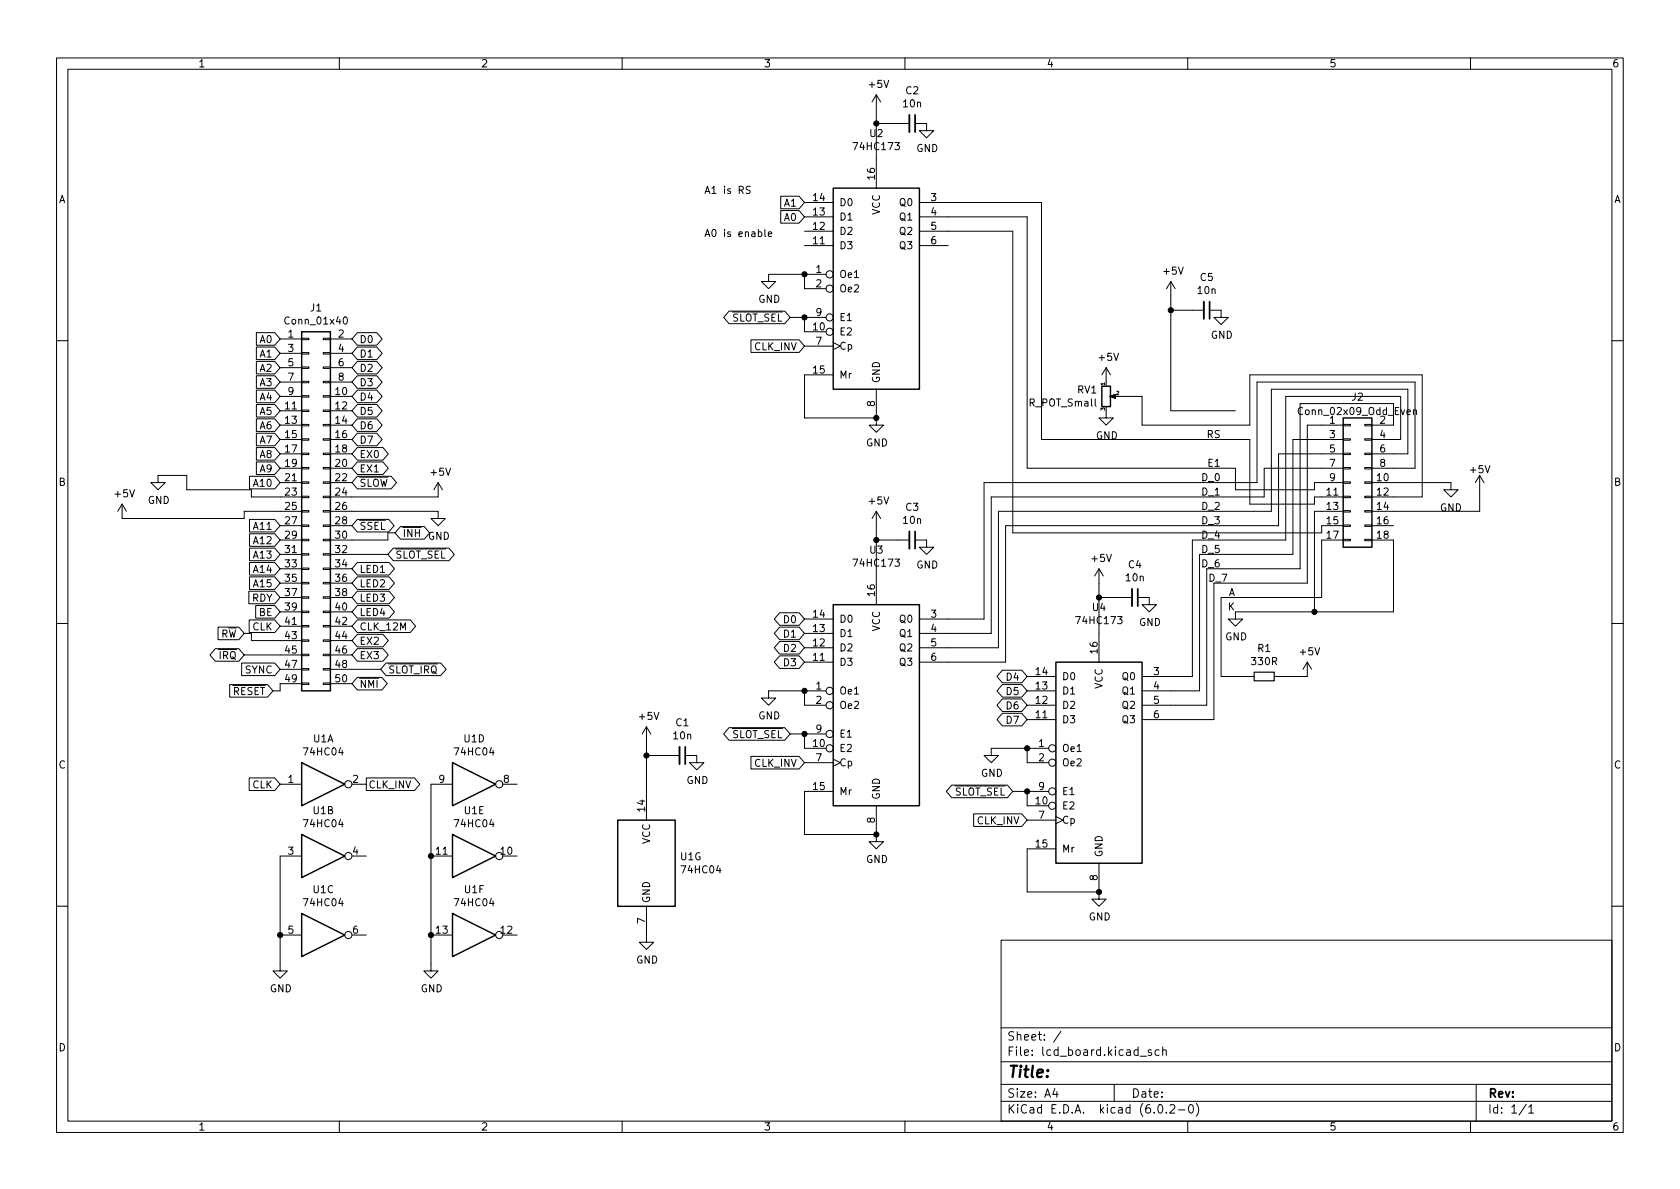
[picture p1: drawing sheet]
<svg xmlns="http://www.w3.org/2000/svg" width="297mm" height="210mm" viewBox="0 0 297 210" stroke-linecap="round" stroke-linejoin="round" font-family="sans-serif">
<g fill="none" stroke="#000" stroke-width=".18">
<path d="M10 10.2h277v190.1h-277zM12 12.2h273v186.1h-273zM60 10.2v2M110 10.2v2M154.9 16.8v16.5M154.9 16.8l-.7 1.2M154.9 16.8l.8 1.2M160 10.2v2M210 10.2v2M260 10.2v2M132.6 33l-.4-.1-.3 .3 .1 .3 .6 .2v.4l-.2 .1h-.5M138 37.2h3.3l.9 1.1-.9 1.2h-3.3z"/>
<path d="M138 34.7h3.3l.9 1.1-.9 1.1h-3.3zM142.2 38.3h5.1M142.2 35.8h5.1M154.9 21.8h5.9M161.8 21.8h2v1.3h1.3l-1.3 1.3-1.2-1.3h1.2M162.6 38.3h19v44.5h36.8v3.8h14v-1.3h5.1M162.6 35.8h21.5v41.9h36.9v11.4h11.4v-1.2h5.1M45.3 58.8h3.3l.9 1.1-.9 1.1h-3.3zM49.5 59.9h3.8M53.3 59.8h1.3v.3h-1.3zM57.1 59.8h1.3v.3h-1.3zM58.4 59.9h3.8"/>
<path d="M60.8 56.2l.2-.2a.68 .68 0 0 1 .4 .7 .68 .68 0 0 1-.4 .6l-.2-.1-.1-.4zM63.2 58.8h3.4l1 1.1-1 1.1h-3.4l-1-1.1zM128.9 55h9.8l1 1.1-1 1.1h-9.8l-.9-1.1zM135.2 40.6v1.1l.2 .1M135.8 41.4l.7-.1-.1-.2-.4-.1-.2 .2 .1 .6h.5M139.7 56.1h6.3M142.2 56.1v2.6h3.8M142.2 43.4h5.1M142.2 40.9h5.1M142.2 48.5v2.5h3.8M146 48.5h-10.1v1.3h1.3l-1.3 1.2-1.3-1.2h1.3M162.6 40.9h16.5v53.3h54.6v-1.2h3.8"/>
<path d="M162.6 43.4h5M207 54.9h5.9M207 49.8l-.8 1.2M207 49.8v22.8h11.4M207 49.8l.8 1.2M213.9 54.9h2v1.2h1.3l-1.3 1.3-1.3-1.3h1.3M10 60.2h2M45.3 61.4h3.3l.9 1.1-.9 1.1h-3.3zM45.3 63.9h3.3l.9 1.1-.9 1.1h-3.3zM45.3 66.4h3.3l.9 1.2-.9 1.1h-3.3zM45.3 69h3.3l.9 1.1-.9 1.1h-3.3zM45.3 71.5h3.3l.9 1.1-.9 1.1h-3.3z"/>
<path d="M45.3 74.1h3.3l.9 1.1-.9 1.1h-3.3zM45.3 79.1h3.3l.9 1.2-.9 1.1h-3.3zM45.3 76.6h3.3l.9 1.1-.9 1.1h-3.3zM49.5 75.2h3.8M49.5 77.7h3.8M49.5 70.1h3.8M49.5 72.6h3.8M49.5 62.5h3.8M49.5 65h3.8M49.5 67.6h3.8M53.3 77.6h1.3v.2h-1.3zM53.3 75.1h1.3v.2h-1.3z"/>
<path d="M53.3 72.5h1.3v.3h-1.3zM53.3 70h1.3v.2h-1.3zM53.3 67.4h1.3v.3h-1.3zM53.3 64.9h1.3v.2h-1.3zM53.3 62.4h1.3v.2h-1.3zM57.1 77.6h1.3v.2h-1.3zM57.1 75.1h1.3v.2h-1.3zM57.1 72.5h1.3v.3h-1.3zM57.1 70h1.3v.2h-1.3zM57.1 67.4h1.3v.3h-1.3zM57.1 64.9h1.3v.2h-1.3zM57.1 62.4h1.3v.2h-1.3z"/>
<path d="M58.4 75.2h3.8M58.4 77.7h3.8M58.4 70.1h3.8M58.4 72.6h3.8M58.4 62.5h3.8M58.4 65h3.8M58.4 67.6h3.8M63.2 79.1h4.5l1 1.2-1 1.1h-4.5l-1-1.1zM63.2 76.6h3.4l1 1.1-1 1.1h-3.4l-1-1.1zM63.2 74.1h3.4l1 1.1-1 1.1h-3.4l-1-1.1zM63.2 71.5h3.4l1 1.1-1 1.1h-3.4l-1-1.1zM63.2 69h3.4l1 1.1-1 1.1h-3.4l-1-1.1z"/>
<path d="M63.2 66.4h3.4l1 1.2-1 1.1h-3.4l-1-1.1zM63.2 61.4h3.4l1 1.1-1 1.1h-3.4l-1-1.1zM63.2 63.9h3.4l1 1.1-1 1.1h-3.4l-1-1.1zM132.8 60.1h8.5l.9 1.1-.9 1.1h-8.5zM142.2 61.2h5.1M147.3 60.6l1.3 .6-1.3 .6M147.3 66.3h-5.1v7.6h12.7M154.9 73.9v1.3h1.3l-1.3 1.2-1.2-1.2h1.2M154.9 68.8v5.1M195.6 72.6v1.3h1.2l-1.2 1.3-1.3-1.3h1.3M195.6 65l-.8 1.3M195.6 65v2.6"/>
<path d="M195.6 65l.7 1.3M198.1 70.1h3.8v5.1h19.1v-8.9h30.5v21.6h-8.9M237.5 77.6h1.3v.2h-1.3zM237.5 75.1h1.3v.2h-1.3zM237.5 75.2h-6.4v27.9h-16.5v24.1h-12.7M237.5 77.7h-8.9v20.3h-16.5v24.2h-10.2M241.3 77.6h1.3v.2h-1.3zM241.3 75.1h1.3v.2h-1.3zM242.6 75.2h3.8v-3.8h-16.5v29.2h-16.5v24.1h-11.5M242.6 77.7h5v-7.6h-20.3v25.4h-16.5v24.1h-8.9M249.9 72.6l.2-.1h.3l.1 .8M249.9 72.5v.8"/>
<path d="M285 60.2h2M21.6 89.1v2.6h21.6v-1.3h10.1M21.6 89.1l-.8 1.3M21.6 89.1l.8 1.3M27.9 85.3h-1.2l1.2 1.3 1.3-1.3h-1.3v-1.2h5.1v2.5h11.4v1.3h8.9M44.1 96.9h4.5l.9 1.1-.9 1.1h-4.5zM44.1 84.2h4.5l.9 1.1-.9 1.1h-4.5zM44.1 99.5h4.5l.9 1.1-.9 1.1h-4.5zM44.1 94.4h4.5l.9 1.1-.9 1.1h-4.5zM44.1 91.8h4.5l.9 1.2-.9 1.1h-4.5zM45.3 81.7h3.3l.9 1.1-.9 1.1h-3.3zM49.5 85.3h3.8"/>
<path d="M49.5 93h3.8M49.5 95.5h3.8M49.5 80.3h3.8M49.5 82.8h3.8M49.5 98h3.8M53.3 97.9h1.3v.3h-1.3zM53.3 95.4h1.3v.2h-1.3zM53.3 92.8h1.3v.3h-1.3zM53.3 90.3h1.3v.2h-1.3zM53.3 87.8h1.3v.2h-1.3zM53.3 85.2h1.3v.3h-1.3zM53.3 82.7h1.3v.2h-1.3z"/>
<path d="M53.3 80.1h1.3v.3h-1.3zM57.1 97.9h1.3v.3h-1.3zM57.1 95.4h1.3v.2h-1.3zM57.1 92.8h1.3v.3h-1.3zM57.1 90.3h1.3v.2h-1.3zM57.1 87.8h1.3v.2h-1.3zM57.1 85.2h1.3v.3h-1.3zM57.1 82.7h1.3v.2h-1.3zM57.1 80.1h1.3v.3h-1.3zM58.4 90.4h19.1v1.3h1.2l-1.2 1.3-1.3-1.3h1.3M58.4 85.3h3.8M58.4 93h3.8"/>
<path d="M58.4 80.3h3.8M58.4 82.8h3.8M58.4 98h10.2M63.2 91.8h5.5l1 1.2-1 1.1h-5.5l-1-1.1zM63.2 99.5h5.6l.9 1.1-.9 1.1h-5.6l-1-1.1zM63.2 84.2h6l.9 1.1-.9 1.1h-6l-1-1.1zM63.2 81.7h4.5l1 1.1-1 1.1h-4.5l-1-1.1zM68.6 94.2v1.3h-10.2M69.5 96.9h9.9l.9 1.1-.9 1.1h-9.9l-.9-1.1zM70.8 93.1h4.2l1 1.1-1 1.1h-4.2l-1-1.1zM77.5 85.3v2.6h-19.1M77.5 85.3l-.8 1.3"/>
<path d="M77.5 85.3l.7 1.3M154.9 90.4l-.7 1.3M154.9 90.4v16.5M154.9 90.4l.8 1.3M154.9 95.5h5.9M161.8 95.5h2v1.3h1.3l-1.3 1.2-1.2-1.2h1.2M237.5 95.4h1.3v.2h-1.3zM237.5 92.8h1.3v.3h-1.3zM237.5 90.3h1.3v.2h-1.3zM237.5 87.8h1.3v.2h-1.3zM237.5 85.2h1.3v.3h-1.3zM237.5 82.7h1.3v.2h-1.3z"/>
<path d="M237.5 80.1h1.3v.3h-1.3zM237.5 82.8h-14v5.1h-48.2v24.1h-12.7M237.5 90.4h-5.1v17.8M237.5 80.3h-11.4v12.7h-48.3v24.1h-15.2M237.5 95.5h-3.8v10.2h-17.8v13.9h5.8M241.3 95.4h1.3v.2h-1.3zM241.3 92.8h1.3v.3h-1.3zM241.3 90.3h1.3v.2h-1.3zM241.3 87.8h1.3v.2h-1.3zM241.3 85.2h1.3v.3h-1.3zM241.3 82.7h1.3v.2h-1.3zM241.3 80.1h1.3v.3h-1.3z"/>
<path d="M242.6 85.3h13.9v1.3h1.3l-1.3 1.3-1.2-1.3h1.2M242.6 95.5h3.8v12.7h-28v1.3h1.3l-1.3 1.2-1.2-1.2h1.2M242.6 82.8h7.6v-15.2h-28v17.7h-48.2v24.2h-11.4M242.6 80.3h6.3v-11.5h-24.1v21.6h-48.3v24.1h-13.9M242.6 93h3.8M261.6 84.1l-.7 1.2M261.6 84.1v6.3h-19M261.6 84.1l.8 1.2M10 110.2h2M38.1 114.7h4.1l1 1.1-1 1.1h-4.1l-1-1.1zM38.6 110.9h3.6l1 1.1-1 1.1h-3.6zM42.7 117.2h5.9l.9 1.2-.9 1.1h-5.9z"/>
<path d="M43.2 112h1.2v1.3h8.9M43.2 115.8h10.1M44 104.5h4.6l.9 1.2-.9 1.1h-4.6zM44.1 109.6h4.5l.9 1.1-.9 1.1h-4.5zM44.1 102h4.5l.9 1.1-.9 1.1h-4.5zM45.2 107.1h3.4l.9 1.1-.9 1.1h-3.4zM49.5 105.7h3.8M49.5 100.6h3.8M49.5 103.1h3.8M49.5 108.2h3.8M49.5 110.7h3.8M49.5 118.4h3.8"/>
<path d="M53.3 118.2h1.3v.3h-1.3zM53.3 115.7h1.3v.2h-1.3zM53.3 113.2h1.3v.2h-1.3zM53.3 110.6h1.3v.3h-1.3zM53.3 108.1h1.3v.2h-1.3zM53.3 105.5h1.3v.3h-1.3zM53.3 103h1.3v.2h-1.3zM53.3 100.5h1.3v.2h-1.3zM57.1 118.2h1.3v.3h-1.3zM57.1 115.7h1.3v.2h-1.3zM57.1 113.2h1.3v.2h-1.3zM57.1 110.6h1.3v.3h-1.3z"/>
<path d="M57.1 108.1h1.3v.2h-1.3zM57.1 105.5h1.3v.3h-1.3zM57.1 103h1.3v.2h-1.3zM57.1 100.5h1.3v.2h-1.3zM58.4 105.7h3.8M58.4 100.6h3.8M58.4 103.1h3.8M58.4 108.2h3.8M58.4 110.7h3.8M58.4 113.3h3.8M58.4 115.8h3.8M58.4 118.4h8.9"/>
<path d="M63.2 107.1h5.6l.9 1.1-.9 1.1h-5.6l-1-1.1zM63.2 102h5.6l.9 1.1-.9 1.1h-5.6l-1-1.1zM63.2 104.5h5.6l.9 1.2-.9 1.1h-5.6l-1-1.1zM63.2 109.6h9.3l1 1.1-1 1.1h-9.3l-1-1.1zM63.2 112.2h4.5l1 1.1-1 1.1h-4.5l-1-1.1zM63.2 114.7h4.5l1 1.1-1 1.1h-4.5l-1-1.1zM63.2 119.8h4.3l1 1.1-1 1.1h-4.3l-1-1.1zM68.3 117.2h9.6l1 1.2-1 1.1h-9.6l-1-1.1zM137.9 108.4h3.4l.9 1.1-.9 1.1h-3.4l-1-1.1zM137.9 110.9h3.4l.9 1.1-.9 1.1h-3.4l-1-1.1zM137.9 113.4h3.4l.9 1.1-.9 1.2h-3.4l-1-1.2zM137.9 116h3.4l.9 1.1-.9 1.1h-3.4l-1-1.1z"/>
<path d="M142.2 117.1h5.1M142.2 114.5h5.1M142.2 112h5.1M142.2 109.5h5.1M177.2 118.5h3.5l.9 1.1-.9 1.1h-3.5l-.9-1.1zM181.6 119.6h5.1M194.3 105.7h5.9M194.3 100.6v16.5M194.3 100.6l-.8 1.2M194.3 100.6l.8 1.2M201.2 105.7h2v1.2h1.3l-1.3 1.3-1.3-1.3h1.3M231.1 117.1v2.5h-5.8"/>
<path d="M231.1 117.1l-.7 1.3M231.1 117.1l.8 1.3M285 110.2h2M40.6 121.1h6.7l1 1.1-1 1.1h-6.7zM44.1 137.6h4.5l.9 1.1-.9 1.1h-4.5zM49.5 138.7h3.8M53.3 120.8h1.3v.2h-1.3zM53.3 120.9h-3.8v1.3h-1.2M57.1 120.8h1.3v.2h-1.3zM58.4 120.9h3.8M62.2 138.7h2.6M64.8 137.6h8.5l.9 1.1-.9 1.1h-8.5z"/>
<path d="M80 138.7h-3.8v33h1.3l-1.3 1.3-1.3-1.3h1.3M88.9 138.7h2.5M114.3 128.5v16.5M114.3 128.5l-.8 1.3M114.3 128.5l.8 1.3M114.3 133.6h5.8M121.2 133.6h2v1.3h1.3l-1.3 1.2-1.3-1.2h1.3M128.9 128.7h9.8l1 1.1-1 1.1h-9.8l-.9-1.1zM132.8 133.8h8.5l.9 1.1-.9 1.1h-8.5zM139.7 129.8h6.3M142.2 129.8v2.5h3.8M142.2 122.2v2.5h3.8"/>
<path d="M142.2 134.9h5.1M146 122.2h-10.1v1.2h1.3l-1.3 1.3-1.3-1.3h1.3M147.3 134.2l1.3 .7-1.3 .6M147.3 139.9h-5.1v7.7h12.7M168.3 138.8h9.8l1 1.1-1 1.2h-9.8l-1-1.2zM177.2 123.6h3.5l.9 1.1-.9 1.1h-3.5l-.9-1.1zM177.2 126.1h3.5l.9 1.1-.9 1.2h-3.5l-.9-1.2zM177.2 121.1h3.5l.9 1.1-.9 1.1h-3.5l-.9-1.1zM179.1 139.9h6.3M181.6 122.2h5.1M181.6 124.7h5.1M181.6 132.3v2.6h3.8"/>
<path d="M181.6 139.9v2.6h3.8M181.6 127.2h5.1M185.4 132.3h-10.1v1.3h1.2l-1.2 1.3-1.3-1.3h1.3M53.3 151.4h-3.8v20.3h1.3l-1.3 1.3-1.2-1.3h1.2M62.2 151.4h2.6M76.2 151.4h3.8M88.9 151.4h2.5M154.9 147.6v1.2h1.3l-1.3 1.3-1.2-1.3h1.2M154.9 142.5v5.1M172.1 143.9h8.6l.9 1.1-.9 1.1h-8.6zM181.6 145h5.1M186.7 144.4l1.3 .6-1.3 .7"/>
<path d="M186.7 150.1h-5.1v7.6h12.7M194.3 157.7v1.3h1.3l-1.3 1.3-1.3-1.3h1.3M194.3 152.6v5.1M10 160.2h2M49.5 165.3h3.8M62.2 165.3h2.6M76.2 165.3h3.8M88.9 165.3h2.5M114.3 160.3v6.3h1.3l-1.3 1.3-1.3-1.3h1.3M177 166.3h108v32h-108zM285 160.2h2M60 198.3v2"/>
<path d="M110 198.3v2M160 198.3v2M177 194.8h108M177 191.8h108M177 187.8h108M177 181.8h108M186.5 192.5l-.4 1h1M186.9 193v1M187.6 182.4l-1.3 1.9M197 191.8v3M201.6 186.8h1.1M203.6 185.7l-.4-.1-.2 .2 .1 .3 .5 .1v.4h-.6"/>
<path d="M204.9 195.4l.2-.1a.81 .81 0 0 1 .6 .7 .81 .81 0 0 1-.3 .8h-.2a.81 .81 0 0 1-.6-.6 .81 .81 0 0 1 .3-.8zM204.9 185.7l-.4-.1-.3 .3v.4l.2 .3h.5M205.6 185.8l.2-.2 .3 .1 .1 .9M205.6 185.1v1.5M206.2 196.7v.1M206.9 195.5l.5-.2 .2 .2 .1 .3-.9 1h.9M208.4 196.3h1.1M210 198.3v2M210.4 195.4l.1-.1a.81 .81 0 0 1 .6 .7 .81 .81 0 0 1-.3 .8h-.2a.81 .81 0 0 1-.5-.6 .81 .81 0 0 1 .3-.8zM211.5 195.1a1.72 1.72 0 0 1 0 2.3M260 198.3v2M261 191.8v6.5"/>
<path d="M269.9 195.3l-1.3 1.9M270.3 195.8l.4-.5v1.5M270.3 196.8h.9"/>
<circle cx="146.7" cy="56.1" r=".63"/>
<circle cx="146.7" cy="48.5" r=".63"/>
<circle cx="146.7" cy="51" r=".63"/>
<circle cx="146.7" cy="58.7" r=".63"/>
<circle cx="61.6" cy="138.7" r=".63"/>
<circle cx="88.3" cy="138.7" r=".63"/>
<circle cx="146.7" cy="122.2" r=".63"/>
<circle cx="146.7" cy="124.7" r=".63"/>
<circle cx="146.7" cy="132.3" r=".63"/>
<circle cx="146.7" cy="129.8" r=".63"/>
<circle cx="186.1" cy="132.3" r=".63"/>
<circle cx="186.1" cy="134.9" r=".63"/>
<circle cx="186.1" cy="139.9" r=".63"/>
<circle cx="61.6" cy="151.4" r=".63"/>
<circle cx="88.3" cy="151.4" r=".63"/>
<circle cx="186.1" cy="142.5" r=".63"/>
<circle cx="61.6" cy="165.3" r=".63"/>
<circle cx="88.3" cy="165.3" r=".63"/>
</g>
<g fill="none" stroke="#000" stroke-width=".25">
<path d="M147.3 33.3h15.3v35.5h-15.3zM53.3 58.7h5.1v63.5h-5.1zM194.8 68.3h1.5v3.6h-1.5zM237.5 73.9h5.1v22.9h-5.1zM147.3 106.9h15.3v35.6h-15.3zM186.7 117.1h15.2v35.5h-15.2zM53.3 134.9l7.7 3.8-7.7 3.8zM80 134.9l7.6 3.8-7.6 3.8zM53.3 147.6l7.7 3.8-7.7 3.8zM80 147.6l7.6 3.8-7.6 3.8zM109.2 145h10.2v15.3h-10.2zM53.3 161.5l7.7 3.8-7.7 3.9z"/>
<path d="M80 161.5l7.6 3.8-7.6 3.9z"/>
</g>
<path d="M160.8 20.3v3.1M212.9 53.3v3.1M160.8 94v3M200.2 104.1v3.1M120.1 132.1v3" fill="none" stroke="#000" stroke-width=".33"/>
<path d="M161.8 20.3v3.1M213.9 53.3v3.1M161.8 94v3M201.2 104.1v3.1M121.2 132.1v3" fill="none" stroke="#000" stroke-width=".3"/>
<g fill="#000" stroke="#000" stroke-width=".18">
<path d="M196.2 70.1l1-.4v.8l-1-.4h.3z"/>
<circle cx="154.9" cy="21.8" r=".46"/>
<circle cx="142.2" cy="56.1" r=".46"/>
<circle cx="142.2" cy="48.5" r=".46"/>
<circle cx="207" cy="54.9" r=".46"/>
<circle cx="154.9" cy="73.9" r=".46"/>
<circle cx="154.9" cy="95.5" r=".46"/>
<circle cx="194.3" cy="105.7" r=".46"/>
<circle cx="232.4" cy="108.2" r=".46"/>
<circle cx="114.3" cy="133.6" r=".46"/>
<circle cx="142.2" cy="129.8" r=".46"/>
<circle cx="142.2" cy="122.2" r=".46"/>
<circle cx="181.6" cy="132.3" r=".46"/>
<circle cx="181.6" cy="139.9" r=".46"/>
<circle cx="76.2" cy="151.4" r=".46"/>
<circle cx="154.9" cy="147.6" r=".46"/>
<circle cx="194.3" cy="157.7" r=".46"/>
<circle cx="49.5" cy="165.3" r=".46"/>
<circle cx="76.2" cy="165.3" r=".46"/>
</g>
<path d="M221.7 118.9h3.6v1.5h-3.6z" fill="none" stroke="#000" stroke-width=".2"/>
<text font-size="2.8" x="178" y="190.6">Title:</text>
<g font-size="2.1">
<text x="178" y="184">Sheet: /</text>
<text x="178" y="186.7">File: lcd_board.kicad_sch</text>
<text x="178" y="196.9">KiCad E.D.A. kicad (6.0.2-0)</text>
<text x="178" y="194.1">Size: A4</text>
<text x="200" y="194.1">Date:</text>
<text x="263" y="194.1">Rev:</text>
<text x="263" y="196.9">Id: 1/1</text>
</g>
<g font-size="1.8">
<text x="35" y="11.9">1</text>
<text x="85" y="11.9">2</text>
<text x="135" y="11.9">3</text>
<text x="185" y="11.9">4</text>
<text x="235" y="11.9">5</text>
<text x="285" y="11.9">6</text>
<text x="153.7" y="15.5">+5V</text>
<text x="160.2" y="16.7">C2</text>
<text x="159.8" y="19">10n</text>
<text x="151.2" y="26.5">74HC173</text>
<text x="153.8" y="24.2">U2</text>
<text x="162" y="26.9">GND</text>
<text x="10.3" y="35.9">A</text>
<text x="124.5" y="34.3">A1 is RS</text>
<text x="143.8" y="35.6">14</text>
<text x="154.7" y="31.7" transform="rotate(-90 154.7 31.7)">16</text>
<text x="164.6" y="35.6">3</text>
<text x="285.3" y="35.9">A</text>
<text x="124.5" y="41.9">A0 is enable</text>
<text x="138.7" y="39.1">A0</text>
<text x="138.7" y="36.5">A1</text>
<text x="143.8" y="40.6">12</text>
<text x="143.8" y="38.1">13</text>
<text x="148.3" y="41.5">D2</text>
<text x="148.3" y="39">D1</text>
<text x="148.3" y="36.4">D0</text>
<text x="155.6" y="38" transform="rotate(-90 155.6 38)">VCC</text>
<text x="159.2" y="36.4">Q0</text>
<text x="159.2" y="39">Q1</text>
<text x="159.2" y="41.5">Q2</text>
<text x="164.6" y="38.1">4</text>
<text x="164.6" y="40.6">5</text>
<text x="143.8" y="43.2">11</text>
<text x="148.3" y="44.1">D3</text>
<text x="159.2" y="44.1">Q3</text>
<text x="164.6" y="43.2">6</text>
<text x="134.1" y="53.5">GND</text>
<text x="144.3" y="48.3">1</text>
<text x="144.3" y="50.8">2</text>
<text x="148.3" y="49.1">Oe1</text>
<text x="148.3" y="51.7">Oe2</text>
<text x="205.8" y="48.6">+5V</text>
<text x="211.8" y="52">10n</text>
<text x="212.2" y="49.7">C5</text>
<text x="50.7" y="57.4">Conn_01x40</text>
<text x="50.9" y="59.7">1</text>
<text x="54.9" y="55.1">J1</text>
<text x="59.8" y="59.7">2</text>
<text x="127.9" y="56.9">~{SLOT_SEL}</text>
<text x="143.8" y="58.4">10</text>
<text x="144.3" y="55.9">9</text>
<text x="148.3" y="59.3">E2</text>
<text x="148.3" y="56.8">E1</text>
<text x="214.1" y="59.9">GND</text>
<text x="46" y="60.7">A0</text>
<text x="46" y="63.2">A1</text>
<text x="46" y="65.7">A2</text>
<text x="50.9" y="62.2">3</text>
<text x="50.9" y="64.8">5</text>
<text x="59.8" y="62.2">4</text>
<text x="59.8" y="64.8">6</text>
<text x="63.5" y="63.2">D1</text>
<text x="63.5" y="60.7">D0</text>
<text x="63.5" y="65.7">D2</text>
<text x="133.4" y="61.9">CLK_INV</text>
<text x="144.3" y="61">7</text>
<text x="148.3" y="61.8">Cp</text>
<text x="194.4" y="63.8">+5V</text>
<text x="46" y="68.3">A3</text>
<text x="46" y="70.8">A4</text>
<text x="50.9" y="67.3">7</text>
<text x="50.9" y="69.8">9</text>
<text x="59.3" y="69.8">10</text>
<text x="59.8" y="67.3">8</text>
<text x="63.5" y="70.8">D4</text>
<text x="63.5" y="68.3">D3</text>
<text x="143.8" y="66">15</text>
<text x="148.3" y="66.9">Mr</text>
<text x="154.7" y="71.9" transform="rotate(-90 154.7 71.9)">8</text>
<text x="155.6" y="67.8" transform="rotate(-90 155.6 67.8)">GND</text>
<text x="182.1" y="71.9">R_POT_Small</text>
<text x="190.5" y="69.6">RV1</text>
<text x="239" y="70.8">J2</text>
<text x="46" y="73.4">A5</text>
<text x="46" y="75.9">A6</text>
<text x="50.5" y="72.4">11</text>
<text x="50.5" y="74.9">13</text>
<text x="50.5" y="77.5">15</text>
<text x="59.3" y="72.4">12</text>
<text x="59.3" y="74.9">14</text>
<text x="59.3" y="77.5">16</text>
<text x="63.5" y="75.9">D6</text>
<text x="63.5" y="73.4">D5</text>
<text x="193.7" y="77.7">GND</text>
<text x="213.4" y="77.5">RS</text>
<text x="230" y="73.4">Conn_02x09_Odd_Even</text>
<text x="235.1" y="74.9">1</text>
<text x="235.1" y="77.5">3</text>
<text x="244" y="74.9">2</text>
<text x="244" y="77.5">4</text>
<text x="46" y="83.5">A9</text>
<text x="46" y="81">A8</text>
<text x="46" y="78.4">A7</text>
<text x="50.5" y="80">17</text>
<text x="50.5" y="82.5">19</text>
<text x="59.3" y="80">18</text>
<text x="59.3" y="82.5">20</text>
<text x="63.5" y="83.5">EX1</text>
<text x="63.5" y="81">EX0</text>
<text x="63.5" y="78.4">D7</text>
<text x="153.1" y="78.9">GND</text>
<text x="213.7" y="82.5">E1</text>
<text x="235.1" y="80">5</text>
<text x="235.1" y="82.5">7</text>
<text x="244" y="80">6</text>
<text x="244" y="82.5">8</text>
<text x="260" y="83.7">+5V</text>
<text x="10.3" y="85.9">B</text>
<text x="20.4" y="87.9">+5V</text>
<text x="26.1" y="89.1">GND</text>
<text x="45" y="86.1">A10</text>
<text x="50.5" y="85.1">21</text>
<text x="50.5" y="87.6">23</text>
<text x="59.3" y="85.1">22</text>
<text x="59.3" y="87.6">24</text>
<text x="63.5" y="86.1">~{SLOW}</text>
<text x="76.3" y="84.1">+5V</text>
<text x="153.7" y="89.2">+5V</text>
<text x="212.7" y="85.1">D_0</text>
<text x="212.7" y="87.6">D_1</text>
<text x="234.6" y="87.6">11</text>
<text x="235.1" y="85.1">9</text>
<text x="243.5" y="85.1">10</text>
<text x="243.5" y="87.6">12</text>
<text x="285.3" y="85.9">B</text>
<text x="45" y="93.7">A11</text>
<text x="50.5" y="90.2">25</text>
<text x="50.5" y="92.7">27</text>
<text x="50.5" y="95.2">29</text>
<text x="59.3" y="90.2">26</text>
<text x="59.3" y="92.7">28</text>
<text x="59.3" y="95.2">30</text>
<text x="63.5" y="93.7">~{SSEL}</text>
<text x="71.1" y="95">~{INH}</text>
<text x="75.6" y="95.4">GND</text>
<text x="159.8" y="92.6">10n</text>
<text x="160.2" y="90.3">C3</text>
<text x="212.7" y="92.7">D_3</text>
<text x="212.7" y="95.2">D_4</text>
<text x="212.7" y="90.2">D_2</text>
<text x="234.6" y="90.2">13</text>
<text x="234.6" y="92.7">15</text>
<text x="234.6" y="95.2">17</text>
<text x="243.5" y="90.2">14</text>
<text x="243.5" y="92.7">16</text>
<text x="243.5" y="95.2">18</text>
<text x="254.6" y="90.4">GND</text>
<text x="45" y="98.8">A13</text>
<text x="45" y="101.3">A14</text>
<text x="45" y="96.2">A12</text>
<text x="50.5" y="97.8">31</text>
<text x="50.5" y="100.3">33</text>
<text x="59.3" y="97.8">32</text>
<text x="59.3" y="100.3">34</text>
<text x="63.5" y="101.3">LED1</text>
<text x="69.8" y="98.8">~{SLOT_SEL}</text>
<text x="151.2" y="100.2">74HC173</text>
<text x="153.8" y="97.9">U3</text>
<text x="162" y="100.5">GND</text>
<text x="193.1" y="99.4">+5V</text>
<text x="199.5" y="100.5">C4</text>
<text x="212.7" y="97.8">D_5</text>
<text x="212.7" y="100.3">D_6</text>
<text x="44.5" y="106.4">RDY</text>
<text x="45" y="103.8">A15</text>
<text x="50.5" y="102.9">35</text>
<text x="50.5" y="105.4">37</text>
<text x="50.5" y="107.9">39</text>
<text x="59.3" y="102.9">36</text>
<text x="59.3" y="105.4">38</text>
<text x="59.3" y="107.9">40</text>
<text x="63.5" y="103.8">LED2</text>
<text x="63.5" y="106.4">LED3</text>
<text x="154.7" y="105.4" transform="rotate(-90 154.7 105.4)">16</text>
<text x="199.1" y="102.8">10n</text>
<text x="213.9" y="102.9">D_7</text>
<text x="217.2" y="107.9">K</text>
<text x="217.2" y="105.4">A</text>
<text x="37.6" y="112.7">R~{W}</text>
<text x="44.6" y="111.5">CLK</text>
<text x="45.8" y="108.9">BE</text>
<text x="50.5" y="110.5">41</text>
<text x="50.5" y="113">43</text>
<text x="59.3" y="110.5">42</text>
<text x="59.3" y="113">44</text>
<text x="63.5" y="108.9">LED4</text>
<text x="63.5" y="111.5">CLK_12M</text>
<text x="138.7" y="110.2">D0</text>
<text x="138.7" y="112.7">D1</text>
<text x="143.8" y="111.8">13</text>
<text x="143.8" y="109.2">14</text>
<text x="148.3" y="112.6">D1</text>
<text x="148.3" y="110.1">D0</text>
<text x="155.6" y="111.7" transform="rotate(-90 155.6 111.7)">VCC</text>
<text x="159.2" y="110.1">Q0</text>
<text x="159.2" y="112.6">Q1</text>
<text x="164.6" y="109.2">3</text>
<text x="164.6" y="111.8">4</text>
<text x="190.6" y="110.4">74HC173</text>
<text x="193.2" y="108">U4</text>
<text x="201.4" y="110.7">GND</text>
<text x="216.6" y="113.2">GND</text>
<text x="37.4" y="116.5">~{IRQ}</text>
<text x="43.3" y="119.1">SYNC</text>
<text x="50.5" y="115.6">45</text>
<text x="50.5" y="118.1">47</text>
<text x="59.3" y="115.6">46</text>
<text x="59.3" y="118.1">48</text>
<text x="63.5" y="114">EX2</text>
<text x="63.5" y="116.5">EX3</text>
<text x="68.6" y="119.1">~{SLOT_IRQ}</text>
<text x="138.7" y="115.3">D2</text>
<text x="138.7" y="117.8">D3</text>
<text x="143.8" y="116.8">11</text>
<text x="143.8" y="114.3">12</text>
<text x="148.3" y="117.7">D3</text>
<text x="148.3" y="115.2">D2</text>
<text x="159.2" y="115.2">Q2</text>
<text x="159.2" y="117.7">Q3</text>
<text x="164.6" y="114.3">5</text>
<text x="164.6" y="116.8">6</text>
<text x="183.2" y="119.4">14</text>
<text x="194.1" y="115.5" transform="rotate(-90 194.1 115.5)">16</text>
<text x="204" y="119.4">3</text>
<text x="221.4" y="117.6">330R</text>
<text x="222.4" y="115.3">R1</text>
<text x="229.9" y="115.9">+5V</text>
<text x="39.7" y="122.9">~{RESET}</text>
<text x="50.5" y="120.6">49</text>
<text x="59.3" y="120.6">50</text>
<text x="63.5" y="121.6">~{NMI}</text>
<text x="144.3" y="121.9">1</text>
<text x="144.3" y="124.5">2</text>
<text x="148.3" y="122.8">Oe1</text>
<text x="148.3" y="125.3">Oe2</text>
<text x="178.1" y="125.4">D6</text>
<text x="178.1" y="120.4">D4</text>
<text x="178.1" y="122.9">D5</text>
<text x="183.2" y="124.5">12</text>
<text x="183.2" y="121.9">13</text>
<text x="187.7" y="125.3">D2</text>
<text x="187.7" y="122.8">D1</text>
<text x="187.7" y="120.3">D0</text>
<text x="194.9" y="121.8" transform="rotate(-90 194.9 121.8)">VCC</text>
<text x="198.6" y="120.3">Q0</text>
<text x="198.6" y="122.8">Q1</text>
<text x="198.6" y="125.3">Q2</text>
<text x="204" y="121.9">4</text>
<text x="204" y="124.5">5</text>
<text x="55.4" y="131.3">U1A</text>
<text x="82.1" y="131.3">U1D</text>
<text x="113.1" y="127.3">+5V</text>
<text x="119.1" y="130.7">10n</text>
<text x="119.5" y="128.4">C1</text>
<text x="127.9" y="130.5">~{SLOT_SEL}</text>
<text x="134.1" y="127.2">GND</text>
<text x="144.3" y="129.5">9</text>
<text x="148.3" y="130.4">E1</text>
<text x="178.1" y="128">D7</text>
<text x="183.2" y="127">11</text>
<text x="187.7" y="127.9">D3</text>
<text x="198.6" y="127.9">Q3</text>
<text x="204" y="127">6</text>
<text x="10.3" y="135.9">C</text>
<text x="53.9" y="133.6">74HC04</text>
<text x="80.6" y="133.6">74HC04</text>
<text x="133.4" y="135.6">CLK_INV</text>
<text x="143.8" y="132.1">10</text>
<text x="144.3" y="134.6">7</text>
<text x="148.3" y="133">E2</text>
<text x="148.3" y="135.5">Cp</text>
<text x="173.4" y="137.4">GND</text>
<text x="183.7" y="132.1">1</text>
<text x="183.7" y="134.6">2</text>
<text x="187.7" y="133">Oe1</text>
<text x="187.7" y="135.5">Oe2</text>
<text x="285.3" y="135.9">C</text>
<text x="44.6" y="139.4">CLK</text>
<text x="50.9" y="138.4">1</text>
<text x="55.4" y="144">U1B</text>
<text x="62.4" y="138.4">2</text>
<text x="65.1" y="139.4">CLK_INV</text>
<text x="77.6" y="138.4">9</text>
<text x="82.1" y="144">U1E</text>
<text x="89" y="138.4">8</text>
<text x="114" y="143.5" transform="rotate(-90 114 143.5)">14</text>
<text x="121.4" y="138.6">GND</text>
<text x="143.8" y="139.7">15</text>
<text x="148.3" y="140.6">Mr</text>
<text x="155.6" y="141.5" transform="rotate(-90 155.6 141.5)">GND</text>
<text x="167.3" y="140.7">~{SLOT_SEL}</text>
<text x="183.2" y="142.2">10</text>
<text x="183.7" y="139.7">9</text>
<text x="187.7" y="143.1">E2</text>
<text x="187.7" y="140.6">E1</text>
<text x="53.9" y="146.3">74HC04</text>
<text x="80.6" y="146.3">74HC04</text>
<text x="114.9" y="149.3" transform="rotate(-90 114.9 149.3)">VCC</text>
<text x="154.7" y="145.5" transform="rotate(-90 154.7 145.5)">8</text>
<text x="172.8" y="145.8">CLK_INV</text>
<text x="183.2" y="149.9">15</text>
<text x="183.7" y="144.8">7</text>
<text x="187.7" y="145.7">Cp</text>
<text x="50.9" y="151.1">3</text>
<text x="62.4" y="151.1">4</text>
<text x="77.1" y="151.1">11</text>
<text x="88.6" y="151.1">10</text>
<text x="120.3" y="152.1">U1G</text>
<text x="120.7" y="154.4">74HC04</text>
<text x="153.1" y="152.6">GND</text>
<text x="187.7" y="150.7">Mr</text>
<text x="194.1" y="155.7" transform="rotate(-90 194.1 155.7)">8</text>
<text x="194.9" y="151.6" transform="rotate(-90 194.9 151.6)">GND</text>
<text x="53.9" y="160.2">74HC04</text>
<text x="55.4" y="157.9">U1C</text>
<text x="80.6" y="160.2">74HC04</text>
<text x="82.1" y="157.9">U1F</text>
<text x="114.9" y="159.8" transform="rotate(-90 114.9 159.8)">GND</text>
<text x="50.9" y="165.1">5</text>
<text x="62.4" y="165.1">6</text>
<text x="77.1" y="165.1">13</text>
<text x="88.6" y="165.1">12</text>
<text x="114" y="163.3" transform="rotate(-90 114 163.3)">7</text>
<text x="192.5" y="162.8">GND</text>
<text x="112.5" y="170.4">GND</text>
<text x="47.7" y="175.5">GND</text>
<text x="74.4" y="175.5">GND</text>
<text x="10.3" y="185.9">D</text>
<text x="285.3" y="185.9">D</text>
<text x="35" y="199.9">1</text>
<text x="85" y="199.9">2</text>
<text x="135" y="199.9">3</text>
<text x="185" y="199.9">4</text>
<text x="235" y="199.9">5</text>
<text x="285" y="199.9">6</text>
</g>
<g font-size=".9">
<text x="195.3" y="68.1" transform="rotate(-90 195.3 68.1)">1</text>
<text x="197.4" y="69.8">2</text>
<text x="195.3" y="72.6" transform="rotate(-90 195.3 72.6)">3</text>
</g>
</svg>
